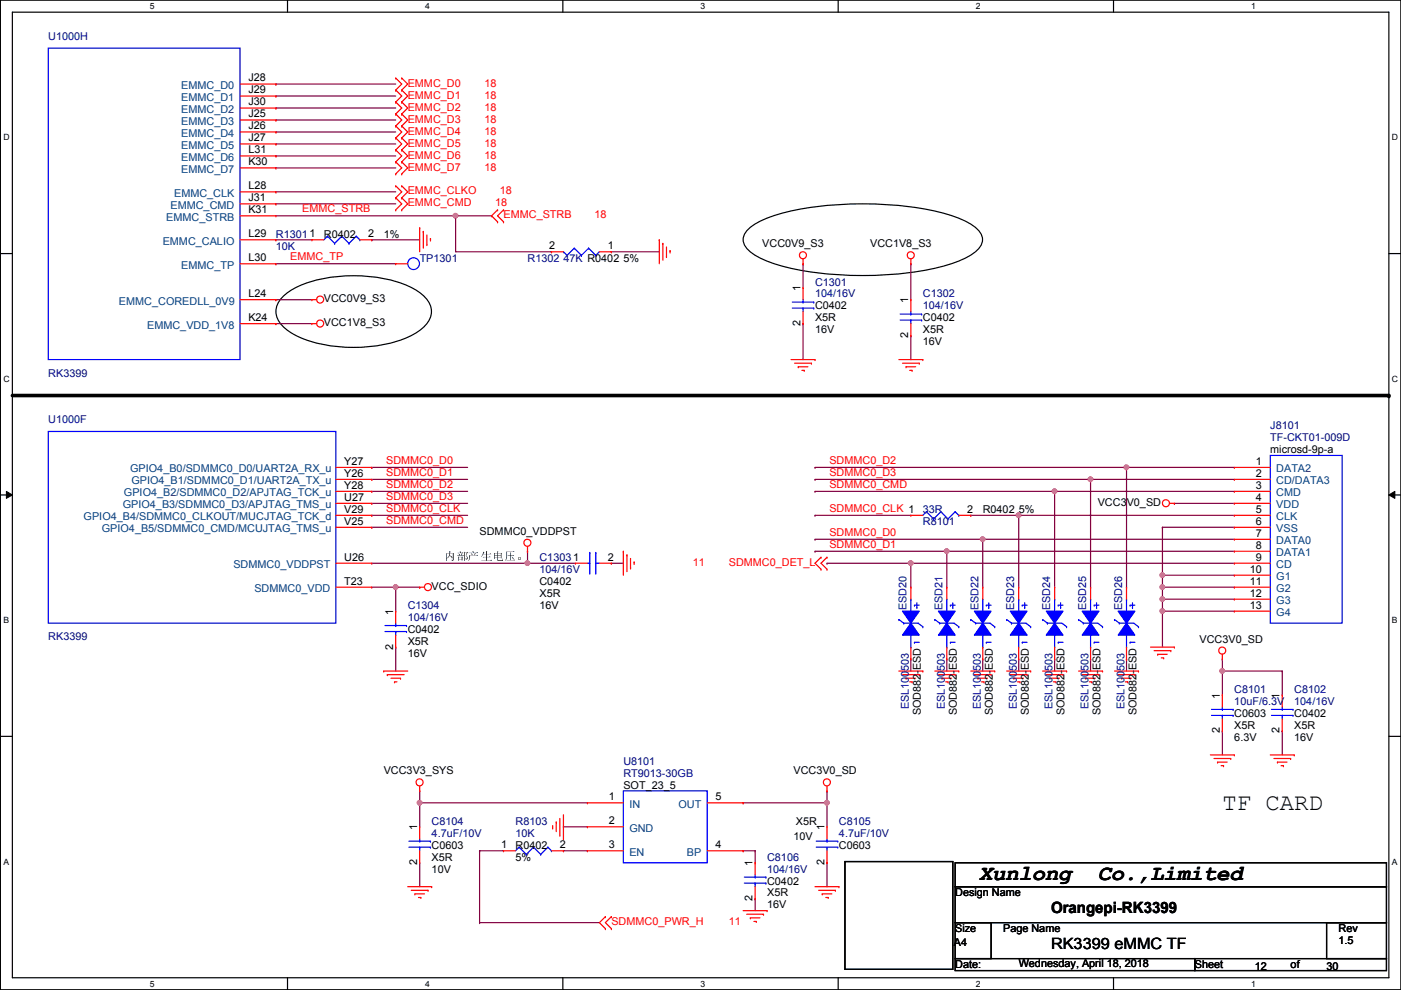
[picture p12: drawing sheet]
<svg xmlns="http://www.w3.org/2000/svg" width="297mm" height="210mm" viewBox="0 0 297 210" stroke-linecap="round" stroke-linejoin="round" font-family="sans-serif">
<path d="M.1 0h296.9v209.8h-296.9zM2.6 2.6h291.9v204.7h-291.9z" fill="none" stroke="#000" stroke-width=".25"/>
<g fill="#fff">
<path d="M31.8 .3h1v2h-1z"/>
<path d="M31.8 207.6h1v1.9h-1z"/>
</g>
<path d="M61 0v2.6M61 207.3v2.5" fill="none" stroke="#000" stroke-width=".25"/>
<g fill="#fff">
<path d="M90.1 .3h1v2h-1z"/>
<path d="M90.1 207.6h1v1.9h-1z"/>
</g>
<path d="M119.3 0v2.6M119.3 207.3v2.5" fill="none" stroke="#000" stroke-width=".25"/>
<g fill="#fff">
<path d="M148.5 .3h1v2h-1z"/>
<path d="M148.5 207.6h1v1.9h-1z"/>
</g>
<path d="M177.7 0v2.6M177.7 207.3v2.5" fill="none" stroke="#000" stroke-width=".25"/>
<g fill="#fff">
<path d="M206.9 .3h1v2h-1z"/>
<path d="M206.9 207.6h1v1.9h-1z"/>
</g>
<path d="M236.1 0v2.6M236.1 207.3v2.5" fill="none" stroke="#000" stroke-width=".25"/>
<g fill="#fff">
<path d="M265.3 .3h.9v2h-.9z"/>
<path d="M265.3 207.6h.9v1.9h-.9z"/>
<path d="M.7 28.2h1.3v1.9h-1.3z"/>
<path d="M295.1 28.2h1.3v1.9h-1.3z"/>
<path d="M.7 79.3h1.3v2h-1.3z"/>
<path d="M295.1 79.3h1.3v2h-1.3z"/>
</g>
<path d="M.1 53.8h2.5M294.5 53.8h2.5" fill="none" stroke="#000" stroke-width=".25"/>
<g fill="#fff">
<path d="M.7 130.5h1.2v2h-1.2z"/>
<path d="M295.1 130.5h1.2v2h-1.2z"/>
</g>
<path d="M.1 104.9h2.5M294.5 104.9h2.5" fill="none" stroke="#000" stroke-width=".25"/>
<path d="M1.4 104.2l1.2 .7-1.2 .8zM294.5 104.9l1.2-.7v1.5z" fill="#000"/>
<path d="M1.4 104.2l1.2 .7-1.2 .8zM294.5 104.9l1.2-.7v1.5z" fill="none" stroke="#000" stroke-width=".21"/>
<g fill="#fff">
<path d="M.7 181.7h1.2v2h-1.2z"/>
<path d="M295.1 181.7h1.2v2h-1.2z"/>
</g>
<path d="M158.6 48.7a16.7 16.7 0 0 1 7.2-3.5 74.9 74.9 0 0 1 34.2 0 16.7 16.7 0 0 1 7.3 3.5 2.74 2.74 0 0 1 0 4.2 16.8 16.8 0 0 1-7.3 3.5 74.2 74.2 0 0 1-34.2 0 16.7 16.7 0 0 1-7.2-3.5 2.75 2.75 0 0 1 0-4.2zM60.2 62.7a19.8 19.8 0 0 1 11-4 29.4 29.4 0 0 1 16.6 2.6 6 6 0 0 1 3.7 4.7 6 6 0 0 1-3.7 4.8 29.7 29.7 0 0 1-18.4 2.4 16.2 16.2 0 0 1-9.9-4.6 4.1 4.1 0 0 1 .7-5.9zM.1 156.1h2.5M294.5 156.1h2.5" fill="none" stroke="#000" stroke-width=".25"/>
<path d="M2.6 83.9h291.9" fill="none" stroke="#000" stroke-width=".76"/>
<circle cx="294.5" cy="83.9" r=".38" fill="#000"/>
<g fill="none" stroke="#800040" stroke-width=".25">
<path d="M58.5 17.8h.1M58.5 17.8h25.4M58.5 35.6h.1M58.5 33.1h.1M58.5 30.5h.1M58.5 28h.1M58.5 25.4h.1M58.5 22.9h.1M58.5 20.4h.1M58.5 35.6h25.4M58.5 33.1h25.4M58.5 30.5h25.4"/>
<path d="M58.5 28h25.4M58.5 25.4h25.4M58.5 22.9h25.4M58.5 20.4h25.4M58.5 40.7h.1M58.5 43.2h.1M58.5 50.8h.1M58.5 55.9h.1M58.5 40.7h25.4M58.5 43.2h25.4M58.5 50.8h7.6M58.5 55.9h25.4"/>
<path d="M58.5 45.8h38.1M78.8 50.8h.1M78.8 50.8h10.2M96.6 45.8h.1M170.3 55.9h.1M170.3 55.9v5.1M193.1 55.9h.1M193.1 55.9v7.6M58.5 63.5h.1M58.5 68.6h.1M58.5 63.5h7.6M58.5 68.6h7.6"/>
<path d="M170.3 68.6h.1M170.3 68.6v7.6M193.1 71.2h.1M193.1 71.2v5M78.8 99.1h.1M78.8 99.1h20.3M78.8 111.8h.1M78.8 101.6h.1M78.8 109.3h.1M78.8 111.8h20.3M78.8 101.6h20.3M78.8 109.3h20.3"/>
<path d="M78.8 119.4h33M111.8 119.4h.1M78.8 124.5h5.1M83.9 137.2h.1M83.9 124.5h.1M83.9 137.2v5.1"/>
</g>
<circle cx="96.6" cy="45.7" r=".49" fill="#f0f"/>
<circle cx="96.6" cy="45.7" r=".49" fill="none" stroke="#f0f" stroke-width=".25"/>
<path d="M78.8 104.2h.1M78.8 106.7h.1M78.8 104.2h20.3M78.8 106.7h20.3M111.8 116.9h.1M111.8 119.4h.1M111.8 116.9v2.5M111.8 119.4h10.2" fill="none" stroke="#800040" stroke-width=".25"/>
<circle cx="111.8" cy="119.4" r=".49" fill="#f0f"/>
<circle cx="111.8" cy="119.4" r=".49" fill="none" stroke="#f0f" stroke-width=".25"/>
<path d="M129.6 119.4h.1M129.6 119.4h2.6M83.9 124.5h.1M83.9 124.5v5.1" fill="none" stroke="#800040" stroke-width=".25"/>
<circle cx="83.9" cy="124.5" r=".49" fill="#f0f"/>
<circle cx="83.9" cy="124.5" r=".49" fill="none" stroke="#f0f" stroke-width=".25"/>
<g fill="none" stroke="#800040" stroke-width=".25">
<path d="M96.6 45.8h.1M96.6 45.8v7.6h20.3M96.6 45.8h7.6M104.2 45.8h.1M116.9 53.4h.1M129.6 53.4h.1M129.6 53.4h10.2M83.9 124.5h5.1M89 124.5h.1M89 170.2h.1M89 170.2v5.1M89 170.2h35.5"/>
<path d="M101.7 180.4h.1M101.7 195.6h.1M101.7 180.4v15.2M101.7 180.4h5.1M101.7 195.6h25.4M119.5 180.4h.1M119.5 180.4h5"/>
</g>
<circle cx="89" cy="170.2" r=".49" fill="#f0f"/>
<circle cx="89" cy="170.2" r=".49" fill="none" stroke="#f0f" stroke-width=".25"/>
<g fill="none" stroke="#800040" stroke-width=".25">
<path d="M119.5 175.3h.1M119.5 175.3h5M175.3 170.2h.1M175.3 167.7h.1M175.3 167.7v7.6M89 182.9h.1M89 182.9v5.1M157.6 180.4h.1M157.6 180.4h2.5M160.1 190.5h.1M160.1 190.5v2.6M175.3 182.9h.1"/>
<path d="M175.3 182.9v5.1"/>
</g>
<circle cx="175.3" cy="170.2" r=".49" fill="#f0f"/>
<circle cx="175.3" cy="170.2" r=".49" fill="none" stroke="#f0f" stroke-width=".25"/>
<path d="M223.6 104.2h.1M223.6 104.2v20.3M89 167.7h.1M89 167.7v2.5M157.6 170.2h.1M157.6 170.2h17.7M160.1 180.4h.1M160.1 180.4v2.5" fill="none" stroke="#800040" stroke-width=".25"/>
<circle cx="223.6" cy="104.2" r=".49" fill="#f0f"/>
<circle cx="223.6" cy="104.2" r=".49" fill="none" stroke="#f0f" stroke-width=".25"/>
<path d="M223.6 104.2h.1M223.6 104.2h38.1M259.2 139.7h.1M259.2 139.7v7.7M259.2 142.3h.1M259.2 155h.1M259.2 155v5.1M259.2 142.3h12.7M271.9 155h.1M271.9 155v5.1" fill="none" stroke="#800040" stroke-width=".25"/>
<circle cx="259.1" cy="142.3" r=".49" fill="#f0f"/>
<circle cx="259.1" cy="142.3" r=".49" fill="none" stroke="#f0f" stroke-width=".25"/>
<path d="M246.5 129.6h.1M246.5 129.6v7.6M271.9 142.3h.1M271.9 142.3v5.1" fill="none" stroke="#800040" stroke-width=".25"/>
<circle cx="246.4" cy="129.6" r=".49" fill="#f0f"/>
<circle cx="246.4" cy="129.6" r=".49" fill="none" stroke="#f0f" stroke-width=".25"/>
<g fill="none" stroke="#800040" stroke-width=".25">
<path d="M238.8 99.1h.1M238.8 99.1h22.9M193.1 119.4h.1M193.1 119.4h68.6M246.5 129.6h.1M246.5 124.5h.1M246.5 127h.1M246.5 122h.1M246.5 129.6h15.2M246.5 124.5h15.2M246.5 127v2.6M246.5 127h15.2"/>
<path d="M246.5 122h15.2"/>
</g>
<circle cx="193.1" cy="119.4" r=".49" fill="#f0f"/>
<circle cx="193.1" cy="119.4" r=".49" fill="none" stroke="#f0f" stroke-width=".25"/>
<path d="M208.4 114.3h.1M208.4 114.3h53.3" fill="none" stroke="#800040" stroke-width=".25"/>
<circle cx="208.3" cy="114.3" r=".49" fill="#f0f"/>
<circle cx="208.3" cy="114.3" r=".49" fill="none" stroke="#f0f" stroke-width=".25"/>
<path d="M172.8 99.1h.1M172.8 99.1h66M172.8 104.2h.1M172.8 114.3h.1M172.8 104.2h50.8M172.8 114.3h35.6M246.5 111.8h.1M246.5 111.8h15.2M246.5 122h.1M246.5 122v2.5" fill="none" stroke="#800040" stroke-width=".25"/>
<circle cx="246.4" cy="124.5" r=".49" fill="#f0f"/>
<circle cx="246.4" cy="124.5" r=".49" fill="none" stroke="#f0f" stroke-width=".25"/>
<path d="M200.7 116.9h.1M200.7 116.9h61" fill="none" stroke="#800040" stroke-width=".25"/>
<circle cx="200.7" cy="116.9" r=".49" fill="#f0f"/>
<circle cx="200.7" cy="116.9" r=".49" fill="none" stroke="#f0f" stroke-width=".25"/>
<path d="M231.2 101.6h.1M231.2 101.6h30.5M249 106.7h.1M249 106.7h12.7M246.5 124.5h.1M246.5 124.5v2.5" fill="none" stroke="#800040" stroke-width=".25"/>
<circle cx="246.4" cy="127" r=".49" fill="#f0f"/>
<circle cx="246.4" cy="127" r=".49" fill="none" stroke="#f0f" stroke-width=".25"/>
<path d="M246.5 111.8h.1M246.5 111.8v10.2" fill="none" stroke="#800040" stroke-width=".25"/>
<circle cx="246.4" cy="121.9" r=".49" fill="#f0f"/>
<circle cx="246.4" cy="121.9" r=".49" fill="none" stroke="#f0f" stroke-width=".25"/>
<path d="M216 109.3h.1M216 109.3h45.7" fill="none" stroke="#800040" stroke-width=".25"/>
<circle cx="216" cy="109.2" r=".49" fill="#f0f"/>
<circle cx="216" cy="109.2" r=".49" fill="none" stroke="#f0f" stroke-width=".25"/>
<g fill="none" stroke="#800040" stroke-width=".25">
<path d="M238.8 99.1h.1M238.8 99.1v25.4M172.8 116.9h.1M172.8 101.6h.1M172.8 116.9h27.9M172.8 101.6h58.4M205.8 109.3h.1M205.8 109.3h10.2M193.1 139.7h.1M193.1 139.7v2.6M200.7 139.7h.1M200.7 139.7v2.6"/>
<path d="M208.4 139.7h.1M208.4 139.7v2.6M216 139.7h.1M216 139.7v2.6M223.6 139.7h.1M223.6 139.7v2.6M231.2 139.7h.1M231.2 139.7v2.6M238.8 139.7h.1M238.8 139.7v2.6"/>
</g>
<circle cx="238.8" cy="99.1" r=".49" fill="#f0f"/>
<circle cx="238.8" cy="99.1" r=".49" fill="none" stroke="#f0f" stroke-width=".25"/>
<path d="M231.2 101.6h.1M231.2 101.6v22.9" fill="none" stroke="#800040" stroke-width=".25"/>
<circle cx="231.2" cy="101.6" r=".49" fill="#f0f"/>
<circle cx="231.2" cy="101.6" r=".49" fill="none" stroke="#f0f" stroke-width=".25"/>
<path d="M172.8 109.3h.1M172.8 109.3h20.3M175.3 119.4h.1M175.3 119.4h17.8M193.1 119.4h.1M193.1 119.4v5.1M200.7 116.9h.1M200.7 116.9v7.6M208.4 114.3h.1M208.4 114.3v10.2M216 109.3h.1M216 109.3v15.2" fill="none" stroke="#800040" stroke-width=".25"/>
<g fill="none" stroke="#f00" stroke-width=".25">
<path d="M83.9 19.1h.1M83.9 16.6h.1M83.9 16.6l1.3 1.2-1.3 1.3M83.9 19.1l1.3 1.3-1.3 1.2M85.2 19.1h.1M85.2 16.6h.1M85.2 16.6l1.2 1.2-1.2 1.3M85.2 19.1l1.2 1.3-1.2 1.2M83.9 39.4h.1M83.9 21.6h.1M83.9 24.2h.1M83.9 26.7h.1"/>
<path d="M83.9 29.3h.1M83.9 31.8h.1M83.9 34.3h.1M83.9 36.9h.1M83.9 39.4l1.3 1.3-1.3 1.3M83.9 21.6l1.3 1.3-1.3 1.3M83.9 24.2l1.3 1.2-1.3 1.3M83.9 26.7l1.3 1.3-1.3 1.3M83.9 29.3l1.3 1.2-1.3 1.3M83.9 31.8l1.3 1.3-1.3 1.2M83.9 34.3l1.3 1.3-1.3 1.3M85.2 39.4h.1"/>
<path d="M85.2 21.6h.1M85.2 24.2h.1M85.2 26.7h.1M85.2 29.3h.1M85.2 31.8h.1M85.2 34.3h.1M85.2 36.9h.1M85.2 39.4l1.2 1.3-1.2 1.3M85.2 21.6l1.2 1.3-1.2 1.3M85.2 24.2l1.2 1.2-1.2 1.3M85.2 26.7l1.2 1.3-1.2 1.3M85.2 29.3l1.2 1.2-1.2 1.3"/>
<path d="M85.2 31.8l1.2 1.3-1.2 1.2M85.2 34.3l1.2 1.3-1.2 1.3M83.9 44.5h.1M83.9 42h.1M83.9 42l1.3 1.2-1.3 1.3M85.2 44.5h.1M85.2 42h.1M85.2 42l1.2 1.2-1.2 1.3M89 48.3h.1M89 48.3v5.1M89.7 49.1h.1M89.7 49.1v3.5"/>
<path d="M90.5 51.9h.1M90.5 49.8v2.1M91.3 50.6h.1M91.3 50.6v.5M105.5 44.5h.1M105.5 47h.1M105.5 44.5l-1.3 1.3 1.3 1.2M106.8 47h.1M106.8 44.5h.1M106.8 44.5l-1.3 1.3 1.3 1.2M139.8 50.8h.1M139.8 50.8v5.1"/>
<path d="M140.5 51.6h.1M140.5 51.6v3.6M141.3 54.4h.1M141.3 52.4v2M142.1 53.1h.1M142.1 53.1v.5M170.3 55.9h.1M170.3 54.9v1M193.1 55.9h.1M193.1 54.9v1M66.1 68.6h.1M66.1 63.5h.1"/>
<path d="M66.1 68.6h1M66.1 63.5h1M167.7 76.2h5.1M168.5 77h3.5M169.2 77.8h.1M169.2 77.8h2.1M170 78.5h.5M170.5 78.5h.1M172 77h.1M172.8 76.2h.1M190.6 76.2h5.1M191.3 77h3.6"/>
<path d="M192.1 77.8h.1M192.1 77.8h2M192.9 78.5h.5M193.4 78.5h.1M194.9 77h.1M195.7 76.2h.1M111.8 116.9h.1M111.8 115.9v1M132.2 116.9h.1M132.2 116.9v5.1M132.9 117.6h.1M132.9 117.6v3.6"/>
<path d="M133.7 118.4v2M134.4 119.2h.1M134.4 119.2v.5M174.1 118.2h.1M174.1 118.2l-1.3 1.2 1.3 1.3M175.3 118.2h.1M175.3 118.2l-1.2 1.2 1.2 1.3M248 106.7h1M249 106.7h.1M89 124.5h.1M89 124.5h1M133.7 120.4h.1"/>
<path d="M174.1 120.7h.1M175.3 120.7h.1M243.9 137.2h5.1M244.7 138h3.5M245.4 138.7h.1M245.4 138.7h2.1M246.2 139.5h.5M246.7 139.5h.1M248.2 138h.1M249 137.2h.1M259.2 139.7h.1M259.2 138.7v1"/>
<path d="M81.4 142.3h.1M81.4 142.3h5M82.1 143h.1M82.1 143h3.6M82.9 143.8h2M83.6 144.6h.1M83.6 144.6h.6M84.9 143.8h.1M190.6 142.3h5.1M191.3 143h3.6M192.1 143.8h.1M192.1 143.8h2"/>
<path d="M192.9 144.6h.5M193.4 144.6h.1M194.9 143h.1M195.7 142.3h.1M198.2 142.3h5.1M199 143h3.5M199.7 143.8h.1M199.7 143.8h2.1M200.5 144.6h.5M201 144.6h.1M202.5 143h.1M203.3 142.3h.1"/>
<path d="M205.8 142.3h5.1M206.6 143h3.5M207.3 143.8h.1M207.3 143.8h2.1M208.1 144.6h.5M208.6 144.6h.1M210.1 143h.1M210.9 142.3h.1M213.4 142.3h5.1M214.2 143h3.6M215 143.8h.1M215 143.8h2"/>
<path d="M215.7 144.6h.5M216.2 144.6h.1M217.8 143h.1M218.5 142.3h.1M221.1 142.3h5M221.8 143h3.6M222.6 143.8h.1M222.6 143.8h2M223.3 144.6h.6M223.9 144.6h.1M225.4 143h.1M226.1 142.3h.1"/>
<path d="M228.7 142.3h5.1M229.4 143h3.6M230.2 143.8h.1M230.2 143.8h2M231 144.6h.5M231.5 144.6h.1M233 143h.1M233.8 142.3h.1M236.3 142.3h5.1M237.1 143h3.5M237.8 143.8h.1M237.8 143.8h2.1"/>
<path d="M238.6 144.6h.5M239.1 144.6h.1M240.6 143h.1M241.4 142.3h.1M89 167.7h.1M89 166.7v1M117.2 175.6h.1M117.2 175v.6M117.9 174.3h.1M117.9 174.3v2M118.7 177.1h.1M118.7 173.5v3.6"/>
<path d="M119.5 177.8h.1M119.5 172.8v5M175.3 167.7h.1M175.3 166.7v1M256.6 160.1h5.1M257.4 160.8h3.5M258.1 161.6h.1M258.1 161.6h2.1M258.9 162.3h.5M259.4 162.3h.1M260.9 160.8h.1M261.7 160.1h.1"/>
<path d="M269.3 160.1h5.1M270.1 160.8h3.5M270.8 161.6h.1M270.8 161.6h2.1M271.6 162.3h.5M272.1 162.3h.1M273.6 160.8h.1M274.4 160.1h.1M86.4 188h5.1M87.2 188.8h3.6M88 189.5h.1M88 189.5h2"/>
<path d="M88.7 190.3h.5M89.2 190.3h.1M90.8 188.8h.1M91.5 188h.1M128.4 194.4h.1M128.4 196.9h.1M128.4 194.4l-1.3 1.2 1.3 1.3M129.6 196.9h.1M129.6 194.4h.1M129.6 194.4l-1.2 1.2 1.2 1.3M157.6 193.1h5M158.3 193.8h3.6"/>
<path d="M159.1 194.6h.1M159.1 194.6h2M159.8 195.4h.6M160.4 195.4h.1M161.9 193.8h.1M162.6 193.1h.1M172.8 188h5.1M173.6 188.8h3.5M174.3 189.5h.1M174.3 189.5h2.1M175.1 190.3h.5M175.6 190.3h.1"/>
<path d="M177.1 188.8h.1M177.9 188h.1"/>
<circle cx="170.2" cy="54.1" r=".75"/>
<circle cx="193.1" cy="54.1" r=".75"/>
<circle cx="67.9" cy="68.6" r=".75"/>
<circle cx="67.9" cy="63.5" r=".75"/>
<circle cx="111.8" cy="115.1" r=".75"/>
<circle cx="247.2" cy="106.7" r=".75"/>
<circle cx="90.7" cy="124.5" r=".75"/>
<circle cx="259.1" cy="137.9" r=".75"/>
<circle cx="89" cy="165.9" r=".75"/>
<circle cx="175.3" cy="165.9" r=".75"/>
</g>
<path d="M179.2 182.7h22.8v22.8h-22.8zM202.5 182.9h91.5v5.1h-91.5zM202.5 188h91.5v7.6h-91.5zM202.5 195.6h7.6v7.6h-7.6zM281.3 195.6h12.7v7.6h-12.7zM202.5 203.2h50.8v2.6h-50.8zM253.3 203.2h40.7v2.6h-40.7z" fill="none" stroke="#000" stroke-width=".25"/>
<path d="M221.8 129.6h3.6l-1.8 2.5z" fill-rule="evenodd" fill="#00f"/>
<path d="M221.8 129.6h3.6l-1.8 2.5zM222.3 129.8h2.6M223.6 127h.1M223.6 127v2.6M224.9 129.8h.1" fill="none" stroke="#00f" stroke-width=".25"/>
<path d="M223.6 132.1l1.8 2.6h-3.6z" fill-rule="evenodd" fill="#00f"/>
<g fill="none" stroke="#00f" stroke-width=".25">
<path d="M10.2 10.2h40.7v66h-40.7zM221.1 131.4h.1M221.1 131.4l1 .7M222.1 132.1h.1M222.1 132.1h3l1 .8M223.6 132.1l1.8 2.6h-3.6zM223.6 137.2h.1M223.6 134.7v2.5M224.4 128.3h.1M224.4 136.2h.1M224.4 128.3h1M224.4 136.2h1"/>
<path d="M224.9 128.8h.1M224.9 127.8v1M226.1 132.9h.1"/>
</g>
<g fill="none" stroke="#f00" stroke-width=".25">
<path d="M50.9 17.8h7.6M58.5 17.8h.1M50.9 20.4h7.6M50.9 22.9h7.6M50.9 25.4h7.6M50.9 28h7.6M50.9 30.5h7.6M50.9 33.1h7.6M50.9 35.6h7.6M58.5 20.4h.1M58.5 22.9h.1M58.5 25.4h.1"/>
<path d="M58.5 28h.1M58.5 30.5h.1M58.5 33.1h.1M58.5 35.6h.1M50.9 45.8h7.6M50.9 40.7h7.6M50.9 43.2h7.6M50.9 50.8h7.6M50.9 55.9h7.6M58.5 45.8h.1M58.5 40.7h.1M58.5 43.2h.1"/>
<path d="M58.5 50.8h.1M58.5 55.9h.1M50.9 68.6h7.6M50.9 63.5h7.6M58.5 68.6h.1M58.5 63.5h.1M223.6 139.7h.1M223.6 124.5h.1M223.6 124.5v2.5M223.6 137.2v2.5"/>
</g>
<path d="M237.1 129.6h3.5l-1.8 2.5z" fill-rule="evenodd" fill="#00f"/>
<path d="M237.1 129.6h3.5l-1.8 2.5zM237.6 129.8h2.5M238.8 127h.1M238.8 127v2.6M240.1 129.8h.1" fill="none" stroke="#00f" stroke-width=".25"/>
<path d="M238.8 132.1l1.8 2.6h-3.5z" fill-rule="evenodd" fill="#00f"/>
<g fill="none" stroke="#00f" stroke-width=".25">
<path d="M236.3 131.4h.1M236.3 131.4l1 .7M237.3 132.1h.1M237.3 132.1h3.1l1 .8M238.8 132.1l1.8 2.6h-3.5zM238.8 137.2h.1M238.8 134.7v2.5M239.6 128.3h.1M239.6 136.2h.1M239.6 128.3h1M239.6 136.2h1M240.1 128.8h.1"/>
<path d="M240.1 127.8v1M241.4 132.9h.1M269.6 151.7h4.5M269.6 150.4h4.5M271.9 150.4h.1M271.9 151.7h.1M271.9 149.9v.5M271.9 151.7v.7M274.1 151.7h.1M274.1 150.4h.1M157.8 187.2h4.6M157.8 186h4.6"/>
<path d="M160.1 186h.1M160.1 187.2h.1M160.1 185.5v.5M160.1 187.2v.8M162.4 187.2h.1M162.4 186h.1"/>
</g>
<path d="M238.8 139.7h.1M238.8 124.5h.1M238.8 124.5v2.5M238.8 137.2v2.5M271.9 147.4h.1M271.9 155h.1M271.9 147.4v2.5M271.9 152.4v2.6M160.1 182.9h.1M160.1 190.5h.1M160.1 182.9v2.6M160.1 188v2.5" fill="none" stroke="#f00" stroke-width=".25"/>
<path d="M206.6 129.6h3.5l-1.7 2.5z" fill-rule="evenodd" fill="#00f"/>
<path d="M206.6 129.6h3.5l-1.7 2.5zM207.1 129.8h2.5M208.4 127h.1M208.4 127v2.6M209.6 129.8h.1" fill="none" stroke="#00f" stroke-width=".25"/>
<path d="M208.4 132.1l1.7 2.6h-3.5z" fill-rule="evenodd" fill="#00f"/>
<g fill="none" stroke="#00f" stroke-width=".25">
<path d="M269.3 96.6h15.3v35.5h-15.3zM205.8 131.4h.1M205.8 131.4l1 .7M206.8 132.1h.1M206.8 132.1h3.1l1 .8M208.4 132.1l1.7 2.6h-3.5zM208.4 137.2h.1M208.4 134.7v2.5M209.1 128.3h.1M209.1 136.2h.1M209.1 128.3h1M209.1 136.2h1"/>
<path d="M209.6 128.8h.1M209.6 127.8v1M210.9 132.9h.1M256.9 151.7h4.5M256.9 150.4h4.5M259.2 150.4h.1M259.2 151.7h.1M259.2 149.9v.5M259.2 151.7v.7M261.4 151.7h.1M261.4 150.4h.1M110.1 179.6h.1"/>
<path d="M110.1 179.6l-.8 .8M110.1 179.6l1.5 1.5M113.1 179.6h.1M113.1 179.6l-1.5 1.5M113.1 179.6l1.5 1.5M116.2 179.6h.1M116.2 179.6l-1.6 1.5M116.2 179.6l.7 .8M173.1 179.6h4.5M173.1 178.4h4.5M175.3 178.4h.1M175.3 179.6h.1"/>
<path d="M175.3 177.8v.6M175.3 179.6v.8M177.6 179.6h.1M177.6 178.4h.1M111.6 181.1h.1M114.6 181.1h.1M116.9 180.4h.1"/>
<circle cx="87.7" cy="55.9" r="1.25"/>
</g>
<g fill="none" stroke="#f00" stroke-width=".25">
<path d="M83.9 55.9h.1M83.9 55.9h2.5M261.7 99.1h.1M261.7 99.1h7.6M261.7 101.6h.1M261.7 104.2h.1M261.7 106.7h.1M261.7 109.3h.1M261.7 111.8h.1M261.7 114.3h.1M261.7 116.9h.1M261.7 119.4h.1"/>
<path d="M261.7 101.6h7.6M261.7 104.2h7.6M261.7 106.7h7.6M261.7 109.3h7.6M261.7 111.8h7.6M261.7 114.3h7.6M261.7 116.9h7.6M261.7 119.4h7.6M208.4 139.7h.1M208.4 124.5h.1M208.4 124.5v2.5M208.4 137.2v2.5"/>
<path d="M261.7 122h.1M261.7 124.5h.1M261.7 127h.1M261.7 129.6h.1M261.7 122h7.6M261.7 124.5h7.6M261.7 127h7.6M261.7 129.6h7.6M259.2 147.4h.1M259.2 155h.1M259.2 147.4v2.5M259.2 152.4v2.6"/>
<path d="M175.3 175.3h.1M175.3 175.3v2.5M106.8 180.4h.1M106.8 180.4h2.5M116.9 180.4h2.6M119.5 180.4h.1M175.3 182.9h.1M175.3 180.4v2.5"/>
</g>
<path d="M229.4 129.6h3.6l-1.8 2.5z" fill-rule="evenodd" fill="#00f"/>
<path d="M229.4 129.6h3.6l-1.8 2.5zM230 129.8h2.5M231.2 127h.1M231.2 127v2.6M232.5 129.8h.1" fill="none" stroke="#00f" stroke-width=".25"/>
<path d="M231.2 132.1l1.8 2.6h-3.6z" fill-rule="evenodd" fill="#00f"/>
<g fill="none" stroke="#00f" stroke-width=".25">
<path d="M196.4 108.5h.1M196.4 108.5l-.7 .8M196.4 108.5l1.5 1.5M197.9 110h.1M199.5 108.5h.1M199.5 108.5l-1.6 1.5M199.5 108.5l1.5 1.5M201 110h.1M202.5 108.5h.1M202.5 108.5l-1.5 1.5M202.5 108.5l.8 .8M203.3 109.3h.1"/>
<path d="M228.7 131.4h.1M228.7 131.4l1 .7M229.7 132.1h.1M229.7 132.1h3l1.1 .8M231.2 132.1l1.8 2.6h-3.6zM231.2 137.2h.1M231.2 134.7v2.5M232 128.3h.1M232 136.2h.1M232 128.3h1M232 136.2h1M232.5 128.8h.1"/>
<path d="M232.5 127.8v1M233.8 132.9h.1"/>
</g>
<path d="M193.1 109.3h.1M193.1 109.3h2.6M203.3 109.3h2.5M205.8 109.3h.1M231.2 139.7h.1M231.2 124.5h.1M231.2 124.5v2.5M231.2 137.2v2.5" fill="none" stroke="#f00" stroke-width=".25"/>
<path d="M199 129.6h3.5l-1.8 2.5z" fill-rule="evenodd" fill="#00f"/>
<path d="M199 129.6h3.5l-1.8 2.5zM199.5 129.8h2.5M200.7 127h.1M200.7 127v2.6M202 129.8h.1" fill="none" stroke="#00f" stroke-width=".25"/>
<path d="M200.7 132.1l1.8 2.6h-3.5z" fill-rule="evenodd" fill="#00f"/>
<g fill="none" stroke="#00f" stroke-width=".25">
<path d="M198.2 131.4h.1M198.2 131.4l1 .7M199.2 132.1h.1M199.2 132.1h3.1l1 .8M200.7 132.1l1.8 2.6h-3.5zM200.7 137.2h.1M200.7 134.7v2.5M201.5 128.3h.1M201.5 136.2h.1M201.5 128.3h1M201.5 136.2h1M202 128.8h.1"/>
<path d="M202 127.8v1M203.3 132.9h.1"/>
</g>
<path d="M200.7 139.7h.1M200.7 124.5h.1M200.7 124.5v2.5M200.7 137.2v2.5" fill="none" stroke="#f00" stroke-width=".25"/>
<path d="M214.2 129.6h3.6l-1.8 2.5z" fill-rule="evenodd" fill="#00f"/>
<path d="M214.2 129.6h3.6l-1.8 2.5zM214.7 129.8h2.6M216 127h.1M216 127v2.6M217.3 129.8h.1" fill="none" stroke="#00f" stroke-width=".25"/>
<path d="M216 132.1l1.8 2.6h-3.6z" fill-rule="evenodd" fill="#00f"/>
<g fill="none" stroke="#00f" stroke-width=".25">
<path d="M119.5 53.4h.1M119.5 53.4l.7 .7M120.2 54.1h.1M121.7 52.6h.1M121.7 52.6l1.6 1.5M121.7 52.6l-1.5 1.5M123.3 54.1h.1M124.8 52.6h.1M124.8 52.6l1.5 1.5M124.8 52.6l-1.5 1.5M126.3 54.1h.1M127.1 53.4l-.8 .7"/>
<path d="M213.4 131.4h.1M213.4 131.4l1.1 .7M214.5 132.1h.1M214.5 132.1h3l1 .8M216 132.1l1.8 2.6h-3.6zM216 137.2h.1M216 134.7v2.5M216.7 128.3h.1M216.7 136.2h.1M216.7 128.3h1.1M216.7 136.2h1.1M217.3 128.8h.1"/>
<path d="M217.3 127.8v1M218.5 132.9h.1"/>
</g>
<path d="M116.9 53.4h.1M116.9 53.4h2.6M127.1 53.4h2.5M129.6 53.4h.1M216 139.7h.1M216 124.5h.1M216 124.5v2.5M216 137.2v2.5" fill="none" stroke="#f00" stroke-width=".25"/>
<path d="M191.3 129.6h3.6l-1.8 2.5z" fill-rule="evenodd" fill="#00f"/>
<path d="M191.3 129.6h3.6l-1.8 2.5zM191.9 129.8h2.5M193.1 127h.1M193.1 127v2.6M194.4 129.8h.1" fill="none" stroke="#00f" stroke-width=".25"/>
<path d="M193.1 132.1l1.8 2.6h-3.6z" fill-rule="evenodd" fill="#00f"/>
<g fill="none" stroke="#00f" stroke-width=".25">
<path d="M69.4 50.1h.1M69.4 50.1l-.7 .7M69.4 50.1l1.5 1.5M70.9 51.6h.1M72.5 50.1h.1M72.5 50.1l-1.6 1.5M72.5 50.1l1.5 1.5M74 51.6h.1M75.5 50.1h.1M75.5 50.1l-1.5 1.5M75.5 50.1l.8 .7M76.3 50.8h.1"/>
<path d="M168 65.3h4.5M168 64.1h4.5M170.3 64.1h.1M170.3 65.3h.1M170.3 63.5v.6M170.3 65.3v.8M172.5 65.3h.1M172.5 64.1h.1M190.8 67.9h4.6M190.8 66.6h4.6M193.1 66.6h.1M193.1 67.9h.1"/>
<path d="M193.1 66.1v.5M193.1 67.9v.7M195.4 67.9h.1M195.4 66.6h.1M10.2 91.5h61v40.6h-61zM124.5 119.4h.5M125 119.4h.1M125 117.1h.1M125 117.1v4.6M126.3 117.1h.1M126.3 119.4h.1M126.3 119.4h.8"/>
<path d="M126.3 117.1v4.6M81.6 133.9h4.6M81.6 132.6h4.6M83.9 132.6h.1M83.9 133.9h.1M83.9 132.1v.5M83.9 133.9v.8M86.2 133.9h.1M86.2 132.6h.1M190.6 131.4h.1M190.6 131.4l1 .7M191.6 132.1h.1"/>
<path d="M191.6 132.1h3l1.1 .8M193.1 132.1l1.8 2.6h-3.6zM193.1 137.2h.1M193.1 134.7v2.5M193.9 128.3h.1M193.9 136.2h.1M193.9 128.3h1M193.9 136.2h1M194.4 128.8h.1M194.4 127.8v1M195.7 132.9h.1M86.7 179.6h4.6"/>
<path d="M86.7 178.4h4.6M89 178.4h.1M89 179.6h.1M89 177.8v.6M89 179.6v.8M91.3 179.6h.1M91.3 178.4h.1M132.2 167.7h17.7v15.2h-17.7z"/>
</g>
<g fill="none" stroke="#f00" stroke-width=".25">
<path d="M66.1 50.8h.1M66.1 50.8h2.6M76.3 50.8h2.5M78.8 50.8h.1M170.3 61h.1M170.3 68.6h.1M170.3 61v2.5M170.3 66.1v2.5M193.1 63.5h.1M193.1 71.2h.1M193.1 63.5v2.6M193.1 68.6v2.6"/>
<path d="M71.2 99.1h7.6M78.8 99.1h.1M71.2 101.6h7.6M71.2 104.2h7.6M71.2 106.7h7.6M71.2 109.3h7.6M71.2 111.8h7.6M71.2 119.4h7.6M78.8 101.6h.1M78.8 104.2h.1M78.8 106.7h.1M78.8 109.3h.1"/>
<path d="M78.8 111.8h.1M78.8 119.4h.1M122 119.4h.1M122 119.4h2.5M127.1 119.4h2.5M129.6 119.4h.1M71.2 124.5h7.6M78.8 124.5h.1M83.9 129.6h.1M83.9 137.2h.1M83.9 129.6v2.5M83.9 134.7v2.5"/>
<path d="M193.1 139.7h.1M193.1 124.5h.1M193.1 124.5v2.5M193.1 137.2v2.5M89 175.3h.1M89 175.3v2.5M124.5 170.2h.1M124.5 175.3h.1M124.5 170.2h7.7M124.5 175.3h7.7M149.9 170.2h7.7M157.6 170.2h.1"/>
<path d="M89 182.9h.1M89 180.4v2.5M124.5 180.4h.1M124.5 180.4h7.7M149.9 180.4h7.7M157.6 180.4h.1"/>
</g>
<circle cx="96.6" cy="45.7" r=".49" fill="#f0f"/>
<circle cx="96.6" cy="45.7" r=".49" fill="none" stroke="#f0f" stroke-width=".25"/>
<circle cx="111.8" cy="119.4" r=".49" fill="#f0f"/>
<circle cx="111.8" cy="119.4" r=".49" fill="none" stroke="#f0f" stroke-width=".25"/>
<circle cx="83.9" cy="124.5" r=".49" fill="#f0f"/>
<circle cx="83.9" cy="124.5" r=".49" fill="none" stroke="#f0f" stroke-width=".25"/>
<circle cx="89" cy="170.2" r=".49" fill="#f0f"/>
<circle cx="89" cy="170.2" r=".49" fill="none" stroke="#f0f" stroke-width=".25"/>
<circle cx="175.3" cy="170.2" r=".49" fill="#f0f"/>
<circle cx="175.3" cy="170.2" r=".49" fill="none" stroke="#f0f" stroke-width=".25"/>
<circle cx="223.6" cy="104.2" r=".49" fill="#f0f"/>
<circle cx="223.6" cy="104.2" r=".49" fill="none" stroke="#f0f" stroke-width=".25"/>
<circle cx="259.1" cy="142.3" r=".49" fill="#f0f"/>
<circle cx="259.1" cy="142.3" r=".49" fill="none" stroke="#f0f" stroke-width=".25"/>
<circle cx="246.4" cy="129.6" r=".49" fill="#f0f"/>
<circle cx="246.4" cy="129.6" r=".49" fill="none" stroke="#f0f" stroke-width=".25"/>
<circle cx="193.1" cy="119.4" r=".49" fill="#f0f"/>
<circle cx="193.1" cy="119.4" r=".49" fill="none" stroke="#f0f" stroke-width=".25"/>
<circle cx="208.3" cy="114.3" r=".49" fill="#f0f"/>
<circle cx="208.3" cy="114.3" r=".49" fill="none" stroke="#f0f" stroke-width=".25"/>
<circle cx="246.4" cy="124.5" r=".49" fill="#f0f"/>
<circle cx="246.4" cy="124.5" r=".49" fill="none" stroke="#f0f" stroke-width=".25"/>
<circle cx="200.7" cy="116.9" r=".49" fill="#f0f"/>
<circle cx="200.7" cy="116.9" r=".49" fill="none" stroke="#f0f" stroke-width=".25"/>
<circle cx="246.4" cy="127" r=".49" fill="#f0f"/>
<circle cx="246.4" cy="127" r=".49" fill="none" stroke="#f0f" stroke-width=".25"/>
<circle cx="246.4" cy="121.9" r=".49" fill="#f0f"/>
<circle cx="246.4" cy="121.9" r=".49" fill="none" stroke="#f0f" stroke-width=".25"/>
<circle cx="216" cy="109.2" r=".49" fill="#f0f"/>
<circle cx="216" cy="109.2" r=".49" fill="none" stroke="#f0f" stroke-width=".25"/>
<circle cx="238.8" cy="99.1" r=".49" fill="#f0f"/>
<circle cx="238.8" cy="99.1" r=".49" fill="none" stroke="#f0f" stroke-width=".25"/>
<circle cx="231.2" cy="101.6" r=".49" fill="#f0f"/>
<circle cx="231.2" cy="101.6" r=".49" fill="none" stroke="#f0f" stroke-width=".25"/>
<text font-size="5.1" x="259.2" y="171.7">TF CARD</text>
<g font-size="4.6">
<text x="207.6" y="186.5">Xunlong</text>
<text x="232.7" y="186.5">Co.,Limited</text>
</g>
<g font-size="3.3">
<text x="222.8" y="193.6">Orangepi-RK3399</text>
<text x="222.8" y="201.1">RK3399 eMMC TF</text>
</g>
<g font-size="2.3" fill="#000080">
<text x="10.2" y="8.5">U1000H</text>
<text x="58.5" y="50.4">R13011</text>
<text x="58.5" y="52.9">10K</text>
<text x="89" y="55.5">TP1301</text>
<text x="111.8" y="55.5">R1302 47K R0402 5%</text>
<text x="172.8" y="60.5">C1301</text>
<text x="172.8" y="63.1">104/16V</text>
<text x="195.7" y="63.1">C1302</text>
<text x="195.7" y="65.6">104/16V</text>
<text x="10.2" y="79.8">RK3399</text>
<text x="10.2" y="89.7">U1000F</text>
<text x="269.3" y="91">J8101</text>
<text x="269.3" y="93.6">TF-CKT01-009D</text>
<text x="195.7" y="111.3">R8101</text>
<text x="195.7" y="108.8">33R</text>
<text x="114.4" y="119">C13031</text>
<text x="114.4" y="121.5">104/16V</text>
<text x="86.4" y="129.1">C1304</text>
<text x="86.4" y="131.7">104/16V</text>
<text x="192.2" y="129.3" transform="rotate(-90 192.2 129.3)">ESD20</text>
<text x="199.8" y="129.3" transform="rotate(-90 199.8 129.3)">ESD21</text>
<text x="207.4" y="129.3" transform="rotate(-90 207.4 129.3)">ESD22</text>
<text x="215.1" y="129.3" transform="rotate(-90 215.1 129.3)">ESD23</text>
<text x="222.7" y="129.3" transform="rotate(-90 222.7 129.3)">ESD24</text>
<text x="230.3" y="129.3" transform="rotate(-90 230.3 129.3)">ESD25</text>
<text x="237.9" y="129.3" transform="rotate(-90 237.9 129.3)">ESD26</text>
<text x="10.2" y="135.7">RK3399</text>
<text x="261.7" y="146.9">C8101</text>
<text x="261.7" y="149.4">10uF/6.3V</text>
<text x="274.4" y="146.9">C8102</text>
<text x="274.4" y="149.4">104/16V</text>
<text x="192.7" y="150.4" transform="rotate(-90 192.7 150.4)">ESL100503</text>
<text x="200.3" y="150.4" transform="rotate(-90 200.3 150.4)">ESL100503</text>
<text x="207.9" y="150.4" transform="rotate(-90 207.9 150.4)">ESL100503</text>
<text x="215.6" y="150.4" transform="rotate(-90 215.6 150.4)">ESL100503</text>
<text x="223.2" y="150.4" transform="rotate(-90 223.2 150.4)">ESL100503</text>
<text x="230.8" y="150.4" transform="rotate(-90 230.8 150.4)">ESL100503</text>
<text x="238.4" y="150.4" transform="rotate(-90 238.4 150.4)">ESL100503</text>
<text x="132.2" y="162.1">U8101</text>
<text x="132.2" y="164.7">RT9013-30GB</text>
<text x="91.5" y="174.8">C8104</text>
<text x="91.5" y="177.4">4.7uF/10V</text>
<text x="109.3" y="174.8">R8103</text>
<text x="109.3" y="177.4">10K</text>
<text x="177.9" y="174.8">C8105</text>
<text x="177.9" y="177.4">4.7uF/10V</text>
<text x="162.6" y="182.5">C8106</text>
<text x="162.6" y="185">104/16V</text>
</g>
<g font-size="2.3">
<text x="52.7" y="17.3">J28</text>
<text x="52.7" y="19.8">J29</text>
<text x="52.7" y="22.4">J30</text>
<text x="52.7" y="24.9">J25</text>
<text x="52.7" y="27.4">J26</text>
<text x="52.7" y="30">J27</text>
<text x="52.7" y="32.5">L31</text>
<text x="52.7" y="35.1">K30</text>
<text x="52.7" y="40.1">L28</text>
<text x="52.7" y="45.2">K31</text>
<text x="52.7" y="42.7">J31</text>
<text x="52.7" y="50.3">L29</text>
<text x="68.7" y="50.4">R0402</text>
<text x="78.1" y="50.3">2</text>
<text x="81.4" y="50.4">1%</text>
<text x="116.4" y="52.8">2</text>
<text x="128.9" y="52.8">1</text>
<text x="161.6" y="52.4">VCC0V9_S3</text>
<text x="184.5" y="52.4">VCC1V8_S3</text>
<text x="52.7" y="55.4">L30</text>
<text x="52.7" y="63">L24</text>
<text x="68.7" y="64.1">VCC0V9_S3</text>
<text x="169.7" y="61.8" transform="rotate(-90 169.7 61.8)">1</text>
<text x="172.8" y="65.6">C0402</text>
<text x="192.6" y="64.3" transform="rotate(-90 192.6 64.3)">1</text>
<text x="52.7" y="68.1">K24</text>
<text x="68.7" y="69.2">VCC1V8_S3</text>
<text x="169.7" y="69.1" transform="rotate(-90 169.7 69.1)">2</text>
<text x="172.8" y="68.2">X5R</text>
<text x="172.8" y="70.7">16V</text>
<text x="192.6" y="71.7" transform="rotate(-90 192.6 71.7)">2</text>
<text x="195.7" y="68.2">C0402</text>
<text x="195.7" y="70.7">X5R</text>
<text x="195.7" y="73.2">16V</text>
<text x="73" y="98.6">Y27</text>
<text x="73" y="101.1">Y26</text>
<text x="266.3" y="101.1">2</text>
<text x="266.3" y="98.6">1</text>
<text x="269.3" y="96.1">microsd-9p-a</text>
<text x="73" y="103.6">Y28</text>
<text x="73" y="106.2">U27</text>
<text x="232.7" y="107.3">VCC3V0_SD</text>
<text x="266.3" y="103.6">3</text>
<text x="266.3" y="106.2">4</text>
<text x="73" y="108.7">V29</text>
<text x="73" y="111.3">V25</text>
<text x="101.7" y="113.4">SDMMC0_VDDPST</text>
<text x="205.1" y="108.7">2</text>
<text x="208.4" y="108.8">R0402 5%</text>
<text x="266.3" y="108.7">5</text>
<text x="266.3" y="111.3">6</text>
<text x="266.3" y="113.8">7</text>
<text x="73" y="118.9">U26</text>
<text x="94.1" y="118.7">内内内内内内。</text>
<text x="128.9" y="118.9">2</text>
<text x="266.3" y="116.3">8</text>
<text x="266.3" y="118.9">9</text>
<text x="73" y="124">T23</text>
<text x="91.5" y="125.1">VCC_SDIO</text>
<text x="114.4" y="124">C0402</text>
<text x="265" y="121.4">10</text>
<text x="265" y="124">11</text>
<text x="83.4" y="130.3" transform="rotate(-90 83.4 130.3)">1</text>
<text x="114.4" y="126.6">X5R</text>
<text x="114.4" y="129.1">16V</text>
<text x="265" y="126.5">12</text>
<text x="265" y="129">13</text>
<text x="83.4" y="137.7" transform="rotate(-90 83.4 137.7)">2</text>
<text x="86.4" y="134.2">C0402</text>
<text x="86.4" y="136.7">X5R</text>
<text x="254.3" y="136.2">VCC3V0_SD</text>
<text x="86.4" y="139.3">16V</text>
<text x="258.6" y="148.1" transform="rotate(-90 258.6 148.1)">1</text>
<text x="271.3" y="148.1" transform="rotate(-90 271.3 148.1)">1</text>
<text x="195.2" y="151.7" transform="rotate(-90 195.2 151.7)">SOD882-ESD</text>
<text x="202.9" y="151.7" transform="rotate(-90 202.9 151.7)">SOD882-ESD</text>
<text x="210.5" y="151.7" transform="rotate(-90 210.5 151.7)">SOD882-ESD</text>
<text x="218.1" y="151.7" transform="rotate(-90 218.1 151.7)">SOD882-ESD</text>
<text x="225.7" y="151.7" transform="rotate(-90 225.7 151.7)">SOD882-ESD</text>
<text x="233.3" y="151.7" transform="rotate(-90 233.3 151.7)">SOD882-ESD</text>
<text x="241" y="151.7" transform="rotate(-90 241 151.7)">SOD882-ESD</text>
<text x="258.6" y="155.5" transform="rotate(-90 258.6 155.5)">2</text>
<text x="261.7" y="152">C0603</text>
<text x="261.7" y="154.5">X5R</text>
<text x="271.3" y="155.5" transform="rotate(-90 271.3 155.5)">2</text>
<text x="274.4" y="152">C0402</text>
<text x="274.4" y="154.5">X5R</text>
<text x="261.7" y="157.1">6.3V</text>
<text x="274.4" y="157.1">16V</text>
<text x="81.4" y="164.2">VCC3V3_SYS</text>
<text x="132.2" y="167.2">SOT_23_5</text>
<text x="168.2" y="164.2">VCC3V0_SD</text>
<text x="129.1" y="169.7">1</text>
<text x="151.7" y="169.7">5</text>
<text x="88.4" y="176.1" transform="rotate(-90 88.4 176.1)">1</text>
<text x="91.5" y="179.9">C0603</text>
<text x="106.3" y="179.8">1</text>
<text x="109.3" y="179.9">R0402</text>
<text x="118.7" y="179.8">2</text>
<text x="129.1" y="174.8">2</text>
<text x="129.1" y="179.8">3</text>
<text x="151.7" y="179.8">4</text>
<text x="168.2" y="178.1">10V</text>
<text x="168.7" y="174.8">X5R</text>
<text x="174.8" y="176.1" transform="rotate(-90 174.8 176.1)">1</text>
<text x="177.9" y="179.9">C0603</text>
<text x="88.4" y="183.4" transform="rotate(-90 88.4 183.4)">2</text>
<text x="91.5" y="182.5">X5R</text>
<text x="91.5" y="185">10V</text>
<text x="109.3" y="182.5">5%</text>
<text x="159.6" y="183.7" transform="rotate(-90 159.6 183.7)">1</text>
<text x="174.8" y="183.4" transform="rotate(-90 174.8 183.4)">2</text>
<text x="159.6" y="191.1" transform="rotate(-90 159.6 191.1)">2</text>
<text x="162.6" y="187.5">C0402</text>
<text x="162.6" y="190.1">X5R</text>
<text x="202.5" y="190.1">Design Name</text>
<text x="162.6" y="192.6">16V</text>
<text x="202.5" y="197.7">Size</text>
<text x="212.7" y="197.7">Page Name</text>
<text x="283.8" y="197.7">Rev</text>
<text x="202.3" y="200.5">A4</text>
<text x="283.8" y="200.2">1.5</text>
<text x="202.5" y="205.3">Date:</text>
<text x="216" y="205.1">Wednesday, April 18, 2018</text>
<text x="253.3" y="205.3">Sheet</text>
<text x="266" y="205.6">12</text>
<text x="273.6" y="205.3">of</text>
<text x="281.3" y="205.6">30</text>
</g>
<g font-size="2.3" fill="#004080">
<text x="38.4" y="18.9">EMMC_D0</text>
<text x="38.4" y="21.4">EMMC_D1</text>
<text x="38.4" y="24">EMMC_D2</text>
<text x="38.4" y="26.5">EMMC_D3</text>
<text x="38.4" y="29">EMMC_D4</text>
<text x="38.4" y="31.6">EMMC_D5</text>
<text x="38.4" y="34.1">EMMC_D6</text>
<text x="36.9" y="41.7">EMMC_CLK</text>
<text x="38.4" y="36.7">EMMC_D7</text>
<text x="35.3" y="46.8">EMMC_STRB</text>
<text x="36.1" y="44.3">EMMC_CMD</text>
<text x="34.5" y="51.9">EMMC_CALIO</text>
<text x="38.4" y="57">EMMC_TP</text>
<text x="25.2" y="64.6">EMMC_COREDLL_0V9</text>
<text x="31.2" y="69.7">EMMC_VDD_1V8</text>
<text x="27.6" y="100.2">GPIO4_B0/SDMMC0_D0/UART2A_RX_u</text>
<text x="270.6" y="100.2">DATA2</text>
<text x="26" y="107.8">GPIO4_B3/SDMMC0_D3/APJTAG_TMS_u</text>
<text x="26.3" y="105.2">GPIO4_B2/SDMMC0_D2/APJTAG_TCK_u</text>
<text x="27.9" y="102.7">GPIO4_B1/SDMMC0_D1/UART2A_TX_u</text>
<text x="270.6" y="102.7">CD/DATA3</text>
<text x="270.6" y="105.2">CMD</text>
<text x="270.6" y="107.8">VDD</text>
<text x="17.7" y="110.3">GPIO4_B4/SDMMC0_CLKOUT/MUCJTAG_TCK_d</text>
<text x="21.6" y="112.9">GPIO4_B5/SDMMC0_CMD/MCUJTAG_TMS_u</text>
<text x="270.6" y="110.3">CLK</text>
<text x="270.6" y="112.9">VSS</text>
<text x="270.6" y="115.4">DATA0</text>
<text x="270.6" y="117.9">DATA1</text>
<text x="49.5" y="120.5">SDMMC0_VDDPST</text>
<text x="53.9" y="125.6">SDMMC0_VDD</text>
<text x="270.6" y="120.5">CD</text>
<text x="270.6" y="123">G1</text>
<text x="270.6" y="125.6">G2</text>
<text x="270.6" y="128.1">G3</text>
<text x="270.6" y="130.6">G4</text>
<text x="133.4" y="171.3">IN</text>
<text x="143.8" y="171.3">OUT</text>
<text x="133.4" y="176.4">GND</text>
<text x="133.4" y="181.4">EN</text>
<text x="145.6" y="181.4">BP</text>
</g>
<g font-size="2.3" fill="#f00">
<text x="86.4" y="18.4">EMMC_D0</text>
<text x="86.4" y="20.9">EMMC_D1</text>
<text x="86.4" y="23.5">EMMC_D2</text>
<text x="102.7" y="18.4">18</text>
<text x="102.7" y="20.9">18</text>
<text x="102.7" y="23.5">18</text>
<text x="86.4" y="26">EMMC_D3</text>
<text x="86.4" y="28.5">EMMC_D4</text>
<text x="102.7" y="26">18</text>
<text x="102.7" y="28.5">18</text>
<text x="86.4" y="31.1">EMMC_D5</text>
<text x="86.4" y="33.6">EMMC_D6</text>
<text x="102.7" y="31.1">18</text>
<text x="102.7" y="33.6">18</text>
<text x="86.4" y="41.2">EMMC_CLKO</text>
<text x="86.4" y="36.2">EMMC_D7</text>
<text x="102.7" y="36.2">18</text>
<text x="106" y="41.2">18</text>
<text x="64.1" y="45">EMMC_STRB</text>
<text x="86.4" y="43.8">EMMC_CMD</text>
<text x="105" y="43.8">18</text>
<text x="106.8" y="46.3">EMMC_STRB</text>
<text x="126.1" y="46.3">18</text>
<text x="61.5" y="55.2">EMMC_TP</text>
<text x="81.9" y="100.9">SDMMC0_D1</text>
<text x="81.9" y="98.4">SDMMC0_D0</text>
<text x="175.8" y="98.4">SDMMC0_D2</text>
<text x="175.8" y="100.9">SDMMC0_D3</text>
<text x="81.9" y="103.5">SDMMC0_D2</text>
<text x="81.9" y="106">SDMMC0_D3</text>
<text x="175.8" y="103.5">SDMMC0_CMD</text>
<text x="81.9" y="111.1">SDMMC0_CMD</text>
<text x="81.9" y="108.5">SDMMC0_CLK</text>
<text x="175.8" y="113.6">SDMMC0_D0</text>
<text x="175.8" y="108.5">SDMMC0_CLK 1</text>
<text x="146.9" y="120">11</text>
<text x="154.5" y="120">SDMMC0_DET_L</text>
<text x="175.8" y="116.2">SDMMC0_D1</text>
<text x="129.6" y="196.2">SDMMC0_PWR_H</text>
<text x="154.5" y="196.2">11</text>
</g>
<g font-size="1.8">
<text x="31.8" y="1.9">5</text>
<text x="90.1" y="1.9">4</text>
<text x="148.5" y="1.9">3</text>
<text x="206.9" y="1.9">2</text>
<text x="265.3" y="1.9">1</text>
<text x=".7" y="29.8">D</text>
<text x="295.1" y="29.8">D</text>
<text x=".7" y="80.9">C</text>
<text x="295.1" y="80.9">C</text>
<text x=".7" y="132.1">B</text>
<text x="295.1" y="132.1">B</text>
<text x=".7" y="183.3">A</text>
<text x="295.1" y="183.3">A</text>
<text x="31.8" y="209.2">5</text>
<text x="90.1" y="209.2">4</text>
<text x="148.5" y="209.2">3</text>
<text x="206.9" y="209.2">2</text>
<text x="265.3" y="209.2">1</text>
</g>
</svg>
